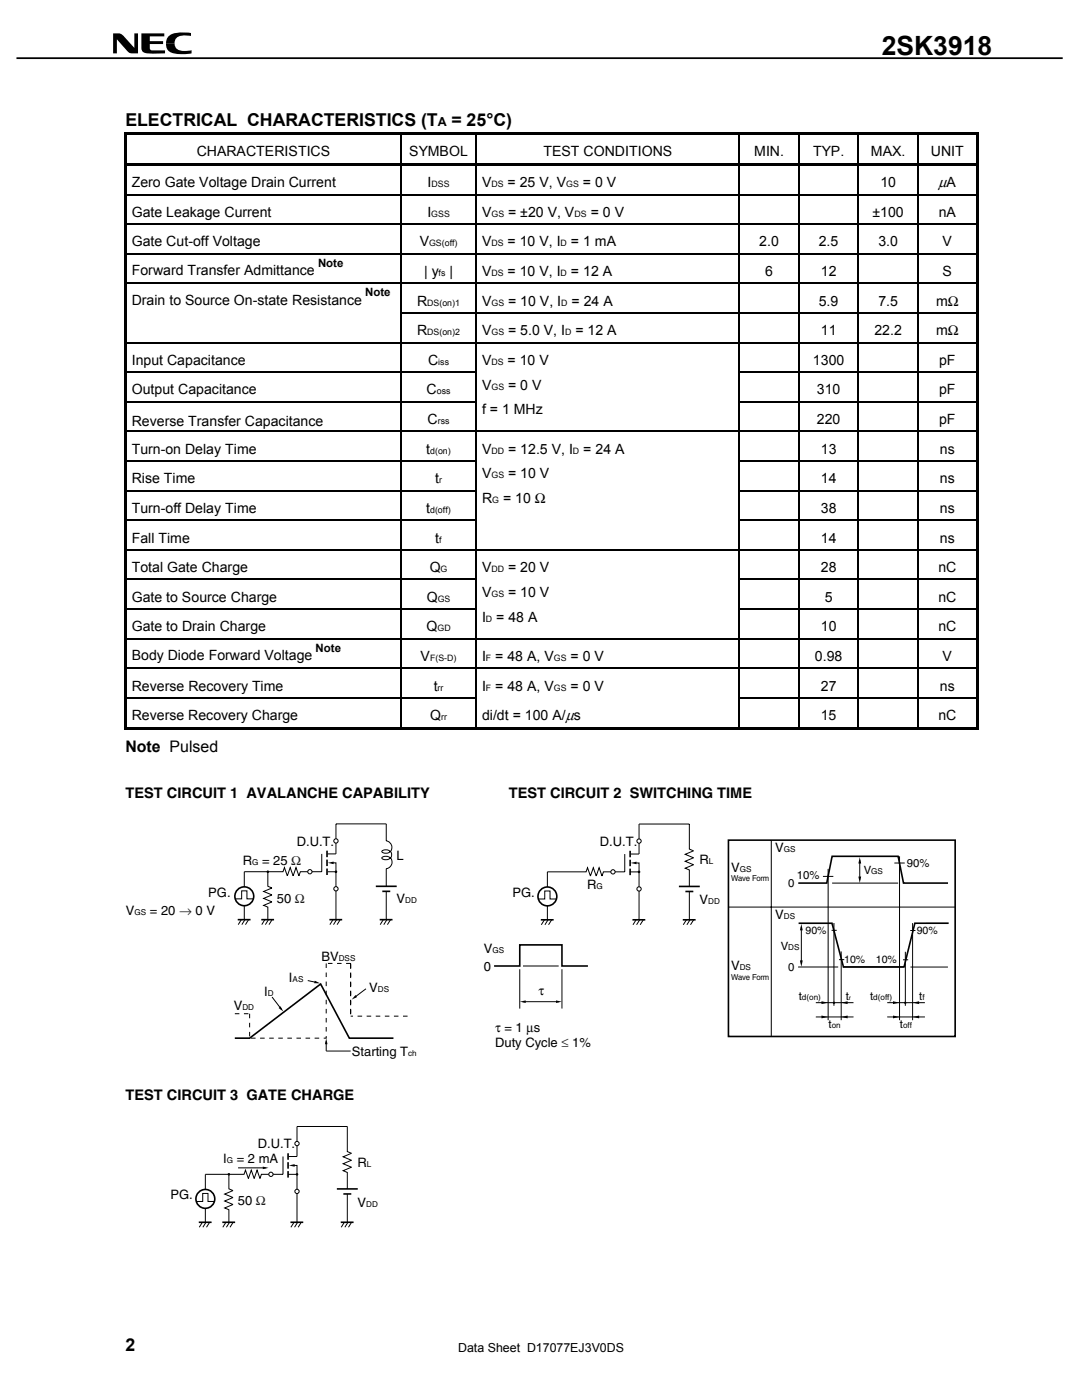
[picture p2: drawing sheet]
<svg xmlns="http://www.w3.org/2000/svg" width="216mm" height="279mm" viewBox="0 0 216 279" stroke-linecap="round" stroke-linejoin="round" font-family="sans-serif">
<g fill="#000">
<path d="M22.6 6.7a2.29 2.29 0 0 1 2.4 .9l1.8 1.9v-2.8h.7v4a2.42 2.42 0 0 1-2.5-1l-1.7-1.8v2.8h-.7zM28.2 6.7h4.6v.6h-2.9v.9h2.6v.6h-2.6v1a4.7 4.7 0 0 0 2.8 .3h.2v.5l-2.8 .1a1.8 1.8 0 0 1-1.8-.7zM33.6 7.3a4.5 4.5 0 0 1 3.6-.8l.9 .1v.6l-.8-.1a1.81 1.81 0 0 0-2.5 1.6h-1.7l.1-.6zM33.1 8.7h1.7a1.56 1.56 0 0 0 2 1.5l1.4-.2v.7a9 9 0 0 1-4.1-.2 1.67 1.67 0 0 1-1-1.8zM24.7 26.4h.6v.5h-.6zM24.7 26.4h170.6v.5h-170.6zM24.7 26.9h.6v5.6h-.6zM24.7 32.5h170.6v.6h-170.6zM24.7 33.1h.6v5.6h-.6zM24.7 38.7h.6v.3h-.6zM24.7 39h.6v5.6h-.6zM79.9 38.7h.3v.3h-.3z"/>
<path d="M94.9 38.7h.3v.3h-.3zM147.4 38.7h.3v.3h-.3zM159.3 38.7h.3v.3h-.3zM171.2 38.7h.2v.3h-.2zM183 38.7h.3v.3h-.3zM194.8 26.4h.5v.5h-.5zM194.8 26.9h.5v5.6h-.5zM194.8 33.1h.5v5.6h-.5zM194.8 38.7h.5v.3h-.5zM194.8 39h.5v5.6h-.5zM24.7 44.6h.6v.3h-.6zM24.7 44.9h.6v5.6h-.6z"/>
<path d="M24.7 50.5h.6v.3h-.6zM24.7 50.8h.6v5.6h-.6zM24.7 56.4h.6v.3h-.6zM24.7 56.7h.6v5.6h-.6zM79.9 44.6h.3v.3h-.3zM79.9 50.5h.3v.3h-.3zM79.9 56.4h.3v.3h-.3zM94.9 44.6h.3v.3h-.3zM94.9 50.5h.3v.3h-.3zM94.9 56.4h.3v.3h-.3zM147.4 44.6h.3v.3h-.3zM147.4 50.5h.3v.3h-.3z"/>
<path d="M147.4 56.4h.3v.3h-.3zM159.3 44.6h.3v.3h-.3zM159.3 50.5h.3v.3h-.3zM159.3 56.4h.3v.3h-.3zM171.2 44.6h.2v.3h-.2zM171.2 50.5h.2v.3h-.2zM171.2 56.4h.2v.3h-.2zM183 44.6h.3v.3h-.3zM183 50.5h.3v.3h-.3zM183 56.4h.3v.3h-.3zM194.8 44.6h.5v.3h-.5zM194.8 44.9h.5v5.6h-.5z"/>
<path d="M194.8 50.5h.5v.3h-.5zM194.8 50.8h.5v5.6h-.5zM194.8 56.4h.5v.3h-.5zM194.8 56.7h.5v5.6h-.5zM24.7 62.3h.6v.3h-.6zM24.7 62.6h.6v5.6h-.6zM24.7 68.2h.6v.3h-.6zM24.7 68.5h.6v5.6h-.6zM24.7 74.1h.6v.3h-.6zM24.7 74.4h.6v5.7h-.6zM79.9 62.3h.3v.3h-.3zM79.9 68.2h.3v.3h-.3z"/>
<path d="M79.9 74.1h.3v.3h-.3zM94.9 62.3h.3v.3h-.3zM94.9 68.2h.3v.3h-.3zM94.9 74.1h.3v.3h-.3zM147.4 62.3h.3v.3h-.3zM147.4 68.2h.3v.3h-.3zM147.4 74.1h.3v.3h-.3zM159.3 62.3h.3v.3h-.3zM159.3 68.2h.3v.3h-.3zM159.3 74.1h.3v.3h-.3zM171.2 62.3h.2v.3h-.2zM171.2 68.2h.2v.3h-.2z"/>
<path d="M171.2 74.1h.2v.3h-.2zM183 62.3h.3v.3h-.3zM183 68.2h.3v.3h-.3zM183 74.1h.3v.3h-.3zM194.8 62.3h.5v.3h-.5zM194.8 62.6h.5v5.6h-.5zM194.8 68.2h.5v.3h-.5zM194.8 68.5h.5v5.6h-.5zM194.8 74.1h.5v.3h-.5zM194.8 74.4h.5v5.7h-.5zM24.7 80.1h.6v.2h-.6zM24.7 80.3h.6v5.7h-.6z"/>
<path d="M24.7 86h.6v.3h-.6zM24.7 86.3h.6v5.6h-.6zM24.7 91.9h.6v.3h-.6zM24.7 92.2h.6v5.6h-.6zM24.7 97.8h.6v.3h-.6zM24.7 98.1h.6v5.6h-.6zM79.9 80.1h.3v.2h-.3zM79.9 86h.3v.3h-.3zM79.9 91.9h.3v.3h-.3zM79.9 97.8h.3v.3h-.3zM94.9 80.1h.3v.2h-.3zM94.9 86h.3v.3h-.3z"/>
<path d="M94.9 91.9h.3v.3h-.3zM94.9 97.8h.3v.3h-.3zM147.4 80.1h.3v.2h-.3zM147.4 86h.3v.3h-.3zM147.4 91.9h.3v.3h-.3zM147.4 97.8h.3v.3h-.3zM159.3 80.1h.3v.2h-.3zM159.3 86h.3v.3h-.3zM159.3 91.9h.3v.3h-.3zM159.3 97.8h.3v.3h-.3zM171.2 80.1h.2v.2h-.2zM171.2 86h.2v.3h-.2z"/>
<path d="M171.2 91.9h.2v.3h-.2zM171.2 97.8h.2v.3h-.2zM183 80.1h.3v.2h-.3zM183 86h.3v.3h-.3zM183 91.9h.3v.3h-.3zM183 97.8h.3v.3h-.3zM194.8 80.1h.5v.2h-.5zM194.8 80.3h.5v5.7h-.5zM194.8 86h.5v.3h-.5zM194.8 86.3h.5v5.6h-.5zM194.8 91.9h.5v.3h-.5zM194.8 92.2h.5v5.6h-.5z"/>
<path d="M194.8 97.8h.5v.3h-.5zM194.8 98.1h.5v5.6h-.5zM24.7 103.7h.6v.3h-.6zM24.7 104h.6v5.6h-.6zM24.7 109.6h.6v.3h-.6zM24.7 109.9h.6v5.6h-.6zM24.7 115.5h.6v.3h-.6zM24.7 115.8h.6v5.6h-.6zM79.9 103.7h.3v.3h-.3zM79.9 109.6h.3v.3h-.3zM79.9 115.5h.3v.3h-.3zM94.9 103.7h.3v.3h-.3z"/>
<path d="M94.9 109.6h.3v.3h-.3zM94.9 115.5h.3v.3h-.3zM147.4 103.7h.3v.3h-.3zM147.4 109.6h.3v.3h-.3zM147.4 115.5h.3v.3h-.3zM159.3 103.7h.3v.3h-.3zM159.3 109.6h.3v.3h-.3zM159.3 115.5h.3v.3h-.3zM171.2 103.7h.2v.3h-.2zM171.2 109.6h.2v.3h-.2zM171.2 115.5h.2v.3h-.2zM183 103.7h.3v.3h-.3z"/>
<path d="M183 109.6h.3v.3h-.3zM183 115.5h.3v.3h-.3zM194.8 103.7h.5v.3h-.5zM194.8 104h.5v5.6h-.5zM194.8 109.6h.5v.3h-.5zM194.8 109.9h.5v5.6h-.5zM194.8 115.5h.5v.3h-.5zM194.8 115.8h.5v5.6h-.5zM24.7 121.4h.6v.3h-.6zM24.7 121.7h.6v5.6h-.6zM24.7 127.3h.6v.3h-.6zM24.7 127.6h.6v5.6h-.6z"/>
<path d="M24.7 133.2h.6v.3h-.6zM24.7 133.5h.6v5.6h-.6zM24.7 139.1h.6v.3h-.6zM24.7 139.4h.6v6.2h-.6zM79.9 121.4h.3v.3h-.3zM79.9 127.3h.3v.3h-.3zM79.9 133.2h.3v.3h-.3zM79.9 139.1h.3v.3h-.3zM94.9 121.4h.3v.3h-.3zM94.9 127.3h.3v.3h-.3zM94.9 133.2h.3v.3h-.3zM94.9 139.1h.3v.3h-.3z"/>
<path d="M147.4 121.4h.3v.3h-.3zM147.4 127.3h.3v.3h-.3zM147.4 133.2h.3v.3h-.3zM147.4 139.1h.3v.3h-.3zM159.3 121.4h.3v.3h-.3zM159.3 127.3h.3v.3h-.3zM159.3 133.2h.3v.3h-.3zM159.3 139.1h.3v.3h-.3zM171.2 121.4h.2v.3h-.2zM171.2 127.3h.2v.3h-.2zM171.2 133.2h.2v.3h-.2zM171.2 139.1h.2v.3h-.2z"/>
<path d="M183 121.4h.3v.3h-.3zM183 127.3h.3v.3h-.3zM183 133.2h.3v.3h-.3zM183 139.1h.3v.3h-.3zM194.8 121.4h.5v.3h-.5zM194.8 121.7h.5v5.6h-.5zM194.8 127.3h.5v.3h-.5zM194.8 127.6h.5v5.6h-.5zM194.8 133.2h.5v.3h-.5zM194.8 133.5h.5v5.6h-.5zM194.8 139.1h.5v.3h-.5zM194.8 139.4h.5v6.2h-.5z"/>
<path d="M24.7 145.1h55.2v.5h-55.2zM79.9 145.1h15v.5h-15zM94.9 145.1h52.5v.5h-52.5zM147.4 145.1h11.9v.5h-11.9zM159.3 145.1h11.9v.5h-11.9zM171.2 145.1h11.8v.5h-11.8zM183 145.1h11.8v.5h-11.8zM194.8 145.1h.5v.5h-.5z"/>
</g>
<path d="M3.3 11.6h208.8" fill="none" stroke="#000" stroke-width=".35"/>
<g fill="none" stroke="#000" stroke-width=".25">
<path d="M25.3 38.8h54.6M80 26.9v5.6M80 33.1v5.6M80 39v5.6M80.2 38.8h14.7M95 26.9v5.6M95 33.1v5.6M95 39v5.6M95.2 38.8h52.2M147.6 26.9v5.6M147.6 33.1v5.6M147.6 39v5.6"/>
<path d="M147.7 38.8h11.6M159.4 26.9v5.6M159.4 33.1v5.6M159.4 39v5.6M159.6 38.8h11.6M171.3 26.9v5.6M171.3 33.1v5.6M171.3 39v5.6M171.4 38.8h11.6M183.2 26.9v5.6M183.2 33.1v5.6M183.2 39v5.6"/>
<path d="M183.3 38.8h11.5M25.3 44.7h54.6M25.3 50.7h54.6M25.3 56.6h54.6M80 44.9v5.6M80 50.8v5.6M80 56.7v5.6M80.2 44.7h14.7M80.2 50.7h14.7M80.2 56.6h14.7M95 44.9v5.6M95 50.8v5.6"/>
<path d="M95 56.7v5.6M95.2 44.7h52.2M95.2 50.7h52.2M95.2 56.6h52.2M147.6 44.9v5.6M147.6 50.8v5.6M147.6 56.7v5.6M147.7 44.7h11.6M147.7 50.7h11.6M147.7 56.6h11.6M159.4 44.9v5.6M159.4 50.8v5.6"/>
<path d="M159.4 56.7v5.6M159.6 44.7h11.6M159.6 50.7h11.6M159.6 56.6h11.6M171.3 44.9v5.6M171.3 50.8v5.6M171.3 56.7v5.6M171.4 44.7h11.6M171.4 50.7h11.6M171.4 56.6h11.6M183.2 44.9v5.6M183.2 50.8v5.6"/>
<path d="M183.2 56.7v5.6M183.3 44.7h11.5M183.3 50.7h11.5M183.3 56.6h11.5M25.3 68.4h54.6M25.3 74.3h54.6M80 62.6v5.6M80 68.5v5.6M80 74.4v5.7M80.2 62.5h14.7M80.2 68.4h14.7M80.2 74.3h14.7"/>
<path d="M95 62.6v5.6M95 68.5v5.6M95 74.4v5.7M95.2 62.5h52.2M95.2 68.4h52.2M147.6 62.6v5.6M147.6 68.5v5.6M147.6 74.4v5.7M147.7 62.5h11.6M147.7 68.4h11.6M147.7 74.3h11.6M159.4 62.6v5.6"/>
<path d="M159.4 68.5v5.6M159.4 74.4v5.7M159.6 62.5h11.6M159.6 68.4h11.6M159.6 74.3h11.6M171.3 62.6v5.6M171.3 68.5v5.6M171.3 74.4v5.7M171.4 62.5h11.6M171.4 68.4h11.6M171.4 74.3h11.6M183.2 62.6v5.6"/>
<path d="M183.2 68.5v5.6M183.2 74.4v5.7M183.3 62.5h11.5M183.3 68.4h11.5M183.3 74.3h11.5M25.3 80.2h54.6M25.3 86.1h54.6M25.3 92h54.6M25.3 97.9h54.6M80 80.3v5.7M80 86.3v5.6M80 92.2v5.6"/>
<path d="M80 98.1v5.6M80.2 80.2h14.7M80.2 86.1h14.7M80.2 92h14.7M80.2 97.9h14.7M95 80.3v5.7M95 86.3v5.6M95 92.2v5.6M95 98.1v5.6M95.2 86.1h52.2M147.6 80.3v5.7M147.6 86.3v5.6"/>
<path d="M147.6 92.2v5.6M147.6 98.1v5.6M147.7 80.2h11.6M147.7 86.1h11.6M147.7 92h11.6M147.7 97.9h11.6M159.4 80.3v5.7M159.4 86.3v5.6M159.4 92.2v5.6M159.4 98.1v5.6M159.6 80.2h11.6M159.6 86.1h11.6"/>
<path d="M159.6 92h11.6M159.6 97.9h11.6M171.3 80.3v5.7M171.3 86.3v5.6M171.3 92.2v5.6M171.3 98.1v5.6M171.4 80.2h11.6M171.4 86.1h11.6M171.4 92h11.6M171.4 97.9h11.6M183.2 80.3v5.7M183.2 86.3v5.6"/>
<path d="M183.2 92.2v5.6M183.2 98.1v5.6M183.3 80.2h11.5M183.3 86.1h11.5M183.3 92h11.5M183.3 97.9h11.5M25.3 103.8h54.6M25.3 109.7h54.6M25.3 115.6h54.6M80 104v5.6M80 109.9v5.6M80 115.8v5.6"/>
<path d="M80.2 103.8h14.7M80.2 109.7h14.7M80.2 115.6h14.7M95 104v5.6M95 109.9v5.6M95 115.8v5.6M95.2 109.7h52.2M147.6 104v5.6M147.6 109.9v5.6M147.6 115.8v5.6M147.7 103.8h11.6M147.7 109.7h11.6"/>
<path d="M147.7 115.6h11.6M159.4 104v5.6M159.4 109.9v5.6M159.4 115.8v5.6M159.6 103.8h11.6M159.6 109.7h11.6M159.6 115.6h11.6M171.3 104v5.6M171.3 109.9v5.6M171.3 115.8v5.6M171.4 103.8h11.6M171.4 109.7h11.6"/>
<path d="M171.4 115.6h11.6M183.2 104v5.6M183.2 109.9v5.6M183.2 115.8v5.6M183.3 103.8h11.5M183.3 109.7h11.5M183.3 115.6h11.5M25.3 121.6h54.6M25.3 127.5h54.6M25.3 133.4h54.6M25.3 139.3h54.6M80 121.7v5.6"/>
<path d="M80 127.6v5.6M80 133.5v5.6M80 139.4v5.7M80.2 121.6h14.7M80.2 127.5h14.7M80.2 133.4h14.7M80.2 139.3h14.7M95 121.7v5.6M95 127.6v5.6M95 133.5v5.6M95 139.4v5.7M95.2 127.5h52.2"/>
<path d="M95.2 133.4h52.2M147.6 121.7v5.6M147.6 127.6v5.6M147.6 133.5v5.6M147.6 139.4v5.7M147.7 121.6h11.6M147.7 127.5h11.6M147.7 133.4h11.6M147.7 139.3h11.6M159.4 121.7v5.6M159.4 127.6v5.6M159.4 133.5v5.6"/>
<path d="M159.4 139.4v5.7M159.6 121.6h11.6M159.6 127.5h11.6M159.6 133.4h11.6M159.6 139.3h11.6M171.3 121.7v5.6M171.3 127.6v5.6M171.3 133.5v5.6M171.3 139.4v5.7M171.4 121.6h11.6M171.4 127.5h11.6M171.4 133.4h11.6"/>
<path d="M171.4 139.3h11.6M183.2 121.7v5.6M183.2 127.6v5.6M183.2 133.5v5.6M183.2 139.4v5.7M183.3 121.6h11.5M183.3 127.5h11.5M183.3 133.4h11.5M183.3 139.3h11.5"/>
</g>
<path d="M66.3 172.2h.7v11.3M76.3 169.8l.4-.2h.6l.5 .3a1.11 1.11 0 0 1-1.6 0zM76.3 171.1l.4-.2h.6l.5 .3a1.11 1.11 0 0 1-1.6 0zM77.1 164.4v3.4a1.22 1.22 0 0 1 1 .9 1.22 1.22 0 0 1-.3 1.2M77.1 173.3v10.2M77.8 169.9a.81 .81 0 0 1 0 1.3 1.21 1.21 0 0 1 .4 1.3 1.21 1.21 0 0 1-1.1 .8M127.5 164.5h10.1v5l.8 .3" fill="none" stroke="#000" stroke-width=".2"/>
<path d="M75 176.9h4.2v1h-4.2z" fill="#fff"/>
<path d="M65.3 169.8v1.3M75 176.9h4.2M76.3 177.9h1.6M65.7 183.5h2.6M75.8 183.5h2.5" fill="none" stroke="#000" stroke-width=".32"/>
<path d="M66.4 183.5l-.6 1M67.2 183.5l-.7 1M67.9 183.5l-.6 1M76.5 183.5l-.6 1M77.2 183.5l-.6 1M77.9 183.5l-.6 1" fill="none" stroke="#000" stroke-width=".2"/>
<path d="M65.3 170.4h1.7z" fill="#fff" stroke="#000" stroke-width=".2"/>
<path d="M65.3 173.3v1.3" fill="none" stroke="#000" stroke-width=".32"/>
<path d="M65.4 174h1.6z" fill="#fff" stroke="#000" stroke-width=".2"/>
<path d="M65.3 171.5v1.3M47.4 183.5h2.6M52.1 183.5h2.6" fill="none" stroke="#000" stroke-width=".32"/>
<path d="M53.4 174v2.9l.9 .3-1.7 .7 1.7 .7-1.7 .7 1.7 .7-1.7 .7 .8 .3v2.5M64.2 174h-4.3l-.3 .8-.5-1.7-.6 1.7-.6-1.7-.6 1.7-.5-1.7-.3 .9h-7.8v9.5M64.2 170.4v3.6M77.1 164.4h-10.1v6M48.2 183.5l-.7 1M48.9 183.5l-.6 1M49.6 183.5l-.6 1M52.9 183.5l-.7 1M53.6 183.5l-.6 1M54.3 183.5l-.6 1" fill="none" stroke="#000" stroke-width=".2"/>
<g fill="#000">
<path d="M65.4 172.2l1.2-.3v.6z"/>
<circle cx="53.4" cy="174" r=".26"/>
<circle cx="67" cy="174" r=".26"/>
</g>
<circle cx="48.7" cy="178.9" r="1.88" fill="#fff" stroke="#000" stroke-width=".32"/>
<path d="M47 179.4h1.2v-1.6h1.1v1.6h1.3" fill="none" stroke="#000" stroke-width=".2"/>
<g fill="#fff" stroke="#000" stroke-width=".2">
<circle cx="67" cy="177.4" r=".43"/>
<circle cx="61.8" cy="174" r=".43"/>
<circle cx="67" cy="167.8" r=".43"/>
</g>
<path d="M126.8 172.2h.7v11.4M126.9 183.6l-.6 1M127.6 183.6l-.6 1M128.4 183.6l-.7 1" fill="none" stroke="#000" stroke-width=".2"/>
<path d="M125.7 169.8v1.3M126.2 183.6h2.6" fill="none" stroke="#000" stroke-width=".32"/>
<path d="M125.8 170.4h1.7z" fill="#fff" stroke="#000" stroke-width=".2"/>
<path d="M125.7 173.4v1.3" fill="none" stroke="#000" stroke-width=".32"/>
<path d="M125.7 174h1.8z" fill="#fff" stroke="#000" stroke-width=".2"/>
<path d="M125.7 171.6v1.3M107.9 183.6h2.6" fill="none" stroke="#000" stroke-width=".32"/>
<path d="M124.7 170.4v3.6h-4.3l-.3 .8-.6-1.6-.5 1.6-.6-1.6-.6 1.6-.6-1.6-.3 .8h-7.7v9.6M127.5 164.5v5.9M108.6 183.6l-.6 1M109.4 183.6l-.7 1M110.1 183.6l-.6 1" fill="none" stroke="#000" stroke-width=".2"/>
<g fill="#000">
<path d="M125.8 172.2l1.2-.2v.5z"/>
<circle cx="127.5" cy="174" r=".26"/>
</g>
<circle cx="109.2" cy="178.9" r="1.88" fill="#fff" stroke="#000" stroke-width=".32"/>
<path d="M107.4 179.4h1.3v-1.6h1.1v1.6h1.2" fill="none" stroke="#000" stroke-width=".2"/>
<g fill="#fff" stroke="#000" stroke-width=".2">
<circle cx="127.5" cy="177.4" r=".43"/>
<circle cx="122.3" cy="174" r=".43"/>
<circle cx="127.5" cy="167.9" r=".43"/>
</g>
<path d="M138.4 169.8l-1.7 .7 1.7 .7-1.7 .7 1.7 .7-1.7 .7 .9 .3v10M137 183.6l-.7 1M137.7 183.6l-.6 1M138.4 183.6l-.6 1M58.5 232.6h.8v11.3M58.7 243.9l-.6 1M59.4 243.9l-.6 1M60.1 243.9l-.6 1" fill="none" stroke="#000" stroke-width=".2"/>
<path d="M136.2 183.6h2.6M57.5 230.2v1.3M58 243.9h2.5" fill="none" stroke="#000" stroke-width=".32"/>
<path d="M57.6 230.8h1.7z" fill="#fff" stroke="#000" stroke-width=".2"/>
<path d="M57.5 233.7v1.3" fill="none" stroke="#000" stroke-width=".32"/>
<path d="M57.5 234.4h1.8z" fill="#fff" stroke="#000" stroke-width=".2"/>
<path d="M57.5 231.9v1.3M39.7 243.9h2.5M44.4 243.9h2.5" fill="none" stroke="#000" stroke-width=".32"/>
<path d="M45.7 234.4v2.9l.8 .3-1.7 .7 1.7 .7-1.7 .7 1.7 .7-1.7 .7 .9 .3v2.5M56.5 230.8v3.6h-4.3l-.3 .8-.6-1.7-.6 1.7-.6-1.7-.5 1.7-.6-1.7-.3 .9h-7.7v9.5M69.3 224.8h-10v6M40.4 243.9l-.6 1M41.1 243.9l-.6 1M41.8 243.9l-.6 1M45.1 243.9l-.6 1M45.8 243.9l-.6 1M46.5 243.9l-.6 1" fill="none" stroke="#000" stroke-width=".2"/>
<g fill="#000">
<circle cx="45.7" cy="234.4" r=".26"/>
<circle cx="59.3" cy="234.4" r=".26"/>
</g>
<circle cx="41" cy="239.3" r="1.88" fill="#fff" stroke="#000" stroke-width=".32"/>
<path d="M39.2 239.8h1.2v-1.6h1.1v1.6h1.3" fill="none" stroke="#000" stroke-width=".2"/>
<g fill="#fff" stroke="#000" stroke-width=".2">
<circle cx="59.3" cy="237.8" r=".43"/>
<circle cx="54.1" cy="234.4" r=".43"/>
<circle cx="59.3" cy="228.2" r=".43"/>
</g>
<g fill="none" stroke="#000" stroke-width=".2">
<path d="M54.3 199l1.9 2.4M61.4 195.7l1.9 .4M73 197.3l-2.4 1.8M103.7 193.4v7.9M104.3 199.9h7.2M104.4 192.8h7.1M112.1 193.4v7.9M65.1 207.8v2h4.9M47.5 233.1h5.5M69.3 224.8v5l.8 .4-1.6 .7 1.6 .7-1.6 .6 1.6 .7-1.6 .7 .8 .4v9.9M68.7 243.9l-.6 1M69.4 243.9l-.6 1"/>
<path d="M70.2 243.9l-.7 1"/>
</g>
<path d="M98.6 192.8h5.1v-4.2h8.4v4.2h5.2M46.9 207.2h2.9l14.2-10.8 5.7 10.8h8.8M68 243.9h2.5" fill="none" stroke="#000" stroke-width=".32"/>
<path d="M62.8 195.7l1.1 .5h-1.2zM70.9 198.6l.4 .4-1.1 .5zM103.7 199.9l1.2-.2v.5zM110.9 199.7l1.2 .2-1.2 .3zM55.6 201.2l.4-.4 .5 1.1zM65.1 207.2l.2 1.2h-.5zM52.4 232.8l1.2 .3-1.2 .2z" fill="#000"/>
<path d="M65.1 192.3v14.9h-15.3M70 192.3h-4.9M70 192.3v10.5zM46.9 202.3h2.9M49.8 202.3v4.9M81.3 202.8h-11.3" fill="none" stroke="#000" stroke-width=".2" stroke-dasharray=".9" stroke-linecap="butt"/>
<path d="M135.5 176.9h4.1v1h-4.1z" fill="#fff"/>
<path d="M135.5 176.9h4.1M136.8 177.9h1.5" fill="none" stroke="#000" stroke-width=".32"/>
<path d="M67.2 237.3h4.2v1h-4.2z" fill="#fff"/>
<path d="M145.4 167.7h45.2v39.2h-45.2zM159.3 176.2h5.7l1-5.3h13.2l1.1 5.3h8.9M189.3 184.2l-6.8 .1-2.1 8.7h-12.1l-2.3-8.7h-6.6M67.2 237.3h4.2M68.5 238.3h1.6" fill="none" stroke="#000" stroke-width=".32"/>
<g fill="none" stroke="#000" stroke-width=".2">
<path d="M153.9 167.7v39.2M164.2 174.9h2.1M165.2 173.4v30.2M166 176.2h13.2M171.6 171.7v3.9M178.5 172.2h2M179.5 170.9v32.7M145.4 181h45.2M159.2 193h8M159.9 185v7.3M165.9 185.7h1.1M166.4 184.2v16.5"/>
<path d="M167.4 191.5h1.1M167.8 189.9v13.7M168.2 193h12.1M180.2 191.5h1M180.7 190v10.7M181.6 185.7h1.1M181.7 193h7.4M182.1 184.2v19.4M162.8 203h7.5M162.8 200.1h7.5M177 203h7.6M177 200.1h7.6"/>
</g>
<g fill="#000">
<path d="M171.6 171.1l.2 1.2h-.5zM171.3 174.9h.5l-.2 1.3zM159.9 184.4l.3 1.3h-.6zM159.6 191.7h.6l-.3 1.2zM163.9 199.8l1.3 .3-1.3 .3zM163.9 202.7l1.3 .3-1.3 .2zM167.9 200.1l1.2-.3v.6zM167.9 203l1.2-.3v.5zM178.2 199.8l1.3 .3-1.3 .3zM178.2 202.7l1.3 .3-1.3 .2zM182.1 200.1l1.3-.3v.6zM182.1 203l1.3-.3v.5z"/>
<path d="M57.6 232.6l1.2-.3v.6z"/>
<circle cx="166.4" cy="200.1" r=".24"/>
<circle cx="180.6" cy="200.1" r=".24"/>
</g>
<text font-size="5.3" x="175.9" y="10.9">2SK3918</text>
<g font-size="3.5">
<text x="25" y="25.2">ELECTRICAL CHARACTERISTICS (T</text>
<text x="90.1" y="25.2">= 25°C)</text>
<text x="25" y="269.7">2</text>
</g>
<text font-size="3.2" x="25" y="150.2">Note Pulsed</text>
<text font-size="3" x="187.3" y="37.4">µA</text>
<g font-size="2.9">
<text x="25" y="159.2">TEST CIRCUIT 1 AVALANCHE CAPABILITY</text>
<text x="101.5" y="159.2">TEST CIRCUIT 2 SWITCHING TIME</text>
<text x="25" y="219.6">TEST CIRCUIT 3 GATE CHARGE</text>
</g>
<g font-size="2.8">
<text x="39.2" y="31.2">CHARACTERISTICS</text>
<text x="81.6" y="31.2">SYMBOL</text>
<text x="108.4" y="31.2">TEST CONDITIONS</text>
<text x="150.5" y="31.2">MIN.</text>
<text x="162.2" y="31.2">TYP.</text>
<text x="173.8" y="31.2">MAX.</text>
<text x="185.8" y="31.2">UNIT</text>
<text x="26.3" y="37.4">Zero Gate Voltage Drain Current</text>
<text x="85.3" y="37.4">I</text>
<text x="96.2" y="37.4">V</text>
<text x="101.3" y="37.4">= 25 V, V</text>
<text x="116.3" y="37.4">= 0 V</text>
<text x="175.7" y="37.4">10</text>
<text x="26.3" y="43.3">Gate Leakage Current</text>
<text x="85.3" y="43.3">I</text>
<text x="96.2" y="43.3">V</text>
<text x="101.4" y="43.3">= ±20 V, V</text>
<text x="117.9" y="43.3">= 0 V</text>
<text x="174.1" y="43.3">±100</text>
<text x="187.3" y="43.3">nA</text>
<text x="26.3" y="49.2">Gate Cut-off Voltage</text>
<text x="83.7" y="49.2">V</text>
<text x="96.2" y="49.2">V</text>
<text x="101.3" y="49.2">= 10 V, I</text>
<text x="113.9" y="49.2">= 1 mA</text>
<text x="151.5" y="49.2">2.0</text>
<text x="163.4" y="49.2">2.5</text>
<text x="175.3" y="49.2">3.0</text>
<text x="188.1" y="49.2">V</text>
<text x="26.3" y="55">Forward Transfer Admittance</text>
<text x="84.6" y="55.1">| y</text>
<text x="89.7" y="55.1">|</text>
<text x="96.2" y="55.1">V</text>
<text x="101.3" y="55.1">= 10 V, I</text>
<text x="113.9" y="55.1">= 12 A</text>
<text x="152.7" y="55.1">6</text>
<text x="163.8" y="55.1">12</text>
<text x="188.1" y="55.1">S</text>
<text x="26.3" y="60.9">Drain to Source On-state Resistance</text>
<text x="83.2" y="61">R</text>
<text x="96.2" y="61">V</text>
<text x="101.4" y="61">= 10 V, I</text>
<text x="114" y="61">= 24 A</text>
<text x="163.4" y="61">5.9</text>
<text x="175.3" y="61">7.5</text>
<text x="186.8" y="61">mΩ</text>
<text x="83.2" y="66.9">R</text>
<text x="96.2" y="66.9">V</text>
<text x="101.4" y="66.9">= 5.0 V, I</text>
<text x="114.8" y="66.9">= 12 A</text>
<text x="163.8" y="66.9">11</text>
<text x="174.5" y="66.9">22.2</text>
<text x="186.8" y="66.9">mΩ</text>
<text x="26.3" y="72.8">Input Capacitance</text>
<text x="85.4" y="72.8">C</text>
<text x="96.2" y="72.8">V</text>
<text x="96.2" y="77.7">V</text>
<text x="101.3" y="72.8">= 10 V</text>
<text x="101.4" y="77.7">= 0 V</text>
<text x="162.2" y="72.8">1300</text>
<text x="187.4" y="72.8">pF</text>
<text x="26.3" y="78.7">Output Capacitance</text>
<text x="85.1" y="78.7">C</text>
<text x="96.2" y="82.7">f = 1 MHz</text>
<text x="163" y="78.7">310</text>
<text x="187.4" y="78.7">pF</text>
<text x="26.3" y="85">Reverse Transfer Capacitance</text>
<text x="85.3" y="84.6">C</text>
<text x="163" y="84.6">220</text>
<text x="187.4" y="84.6">pF</text>
<text x="26.3" y="90.6">Turn-on Delay Time</text>
<text x="85.1" y="90.6">t</text>
<text x="96.2" y="90.6">V</text>
<text x="96.2" y="95.5">V</text>
<text x="101.4" y="90.6">= 12.5 V, I</text>
<text x="101.4" y="95.5">= 10 V</text>
<text x="116.4" y="90.6">= 24 A</text>
<text x="163.8" y="90.6">13</text>
<text x="187.5" y="90.6">ns</text>
<text x="26.3" y="96.5">Rise Time</text>
<text x="86.8" y="96.5">t</text>
<text x="96.2" y="100.4">R</text>
<text x="100.4" y="100.4">= 10 Ω</text>
<text x="163.8" y="96.5">14</text>
<text x="187.5" y="96.5">ns</text>
<text x="26.3" y="102.4">Turn-off Delay Time</text>
<text x="85" y="102.4">t</text>
<text x="163.8" y="102.4">38</text>
<text x="187.5" y="102.4">ns</text>
<text x="26.3" y="108.3">Fall Time</text>
<text x="86.9" y="108.3">t</text>
<text x="163.8" y="108.3">14</text>
<text x="187.5" y="108.3">ns</text>
<text x="26.3" y="114.2">Total Gate Charge</text>
<text x="85.8" y="114.2">Q</text>
<text x="96.2" y="114.2">V</text>
<text x="96.2" y="119.1">V</text>
<text x="101.4" y="114.2">= 20 V</text>
<text x="101.4" y="119.1">= 10 V</text>
<text x="163.8" y="114.2">28</text>
<text x="187.2" y="114.2">nC</text>
<text x="26.3" y="120.1">Gate to Source Charge</text>
<text x="85.2" y="120.1">Q</text>
<text x="96.2" y="124.1">I</text>
<text x="99" y="124.1">= 48 A</text>
<text x="164.6" y="120.1">5</text>
<text x="187.2" y="120.1">nC</text>
<text x="26.3" y="126">Gate to Drain Charge</text>
<text x="26.3" y="131.8">Body Diode Forward Voltage</text>
<text x="83.9" y="131.9">V</text>
<text x="85.1" y="126">Q</text>
<text x="96.2" y="131.9">I = 48 A, V</text>
<text x="113.8" y="131.9">= 0 V</text>
<text x="162.6" y="131.9">0.98</text>
<text x="163.8" y="126">10</text>
<text x="187.2" y="126">nC</text>
<text x="188.1" y="131.9">V</text>
<text x="26.3" y="137.8">Reverse Recovery Time</text>
<text x="86.5" y="137.8">t</text>
<text x="96.2" y="137.8">I = 48 A, V</text>
<text x="113.8" y="137.8">= 0 V</text>
<text x="163.8" y="137.8">27</text>
<text x="187.5" y="137.8">ns</text>
<text x="26.3" y="143.7">Reverse Recovery Charge</text>
<text x="85.8" y="143.7">Q</text>
<text x="96.2" y="143.7">di/dt = 100 A/µs</text>
<text x="163.8" y="143.7">15</text>
<text x="187.2" y="143.7">nC</text>
</g>
<g font-size="2.6">
<text x="48.4" y="172.6">R</text>
<text x="52.3" y="172.6">= 25 Ω</text>
<text x="59.2" y="168.8">D.U.T.</text>
<text x="79.1" y="171.7">L</text>
<text x="119.7" y="168.8">D.U.T.</text>
<text x="139.6" y="172.5">R</text>
<text x="145.9" y="173.9">V</text>
<text x="154.7" y="170.1">V</text>
<text x="41.6" y="178.9">PG.</text>
<text x="102.2" y="179">PG.</text>
<text x="117.1" y="177.4">R</text>
<text x="25.1" y="182.6">V</text>
<text x="29.9" y="182.6">= 20 → 0 V</text>
<text x="55.2" y="180.2">50 Ω</text>
<text x="79.1" y="180.2">V</text>
<text x="139.6" y="180.5">V</text>
<text x="154.7" y="183.4">V</text>
<text x="64.1" y="191.8">BV</text>
<text x="96.5" y="190.2">V</text>
<text x="57.7" y="195.9">I</text>
<text x="96.5" y="193.7">0</text>
<text x="145.9" y="193.5">V</text>
<text x="46.7" y="201.6">V</text>
<text x="52.7" y="198.8">I</text>
<text x="73.7" y="198">V</text>
<text x="107.5" y="198.6">τ</text>
<text x="98.8" y="206">τ = 1 µs</text>
<text x="98.8" y="209">Duty Cycle ≤ 1%</text>
<text x="70.2" y="210.8">Starting T</text>
<text x="44.5" y="232">I</text>
<text x="47.2" y="232">= 2 mA</text>
<text x="51.4" y="229.2">D.U.T.</text>
<text x="71.3" y="232.9">R</text>
<text x="34" y="239.3">PG.</text>
<text x="47.5" y="240.5">50 Ω</text>
<text x="71.3" y="240.9">V</text>
</g>
<g font-size="2.5">
<text x="87.3" y="25.2">A</text>
<text x="91.4" y="269.9">Data Sheet D17077EJ3V0DS</text>
</g>
<g font-size="2.3">
<text x="63.5" y="53.2">Note</text>
<text x="72.9" y="59.1">Note</text>
<text x="63" y="130">Note</text>
<text x="181" y="173">90%</text>
<text x="157.3" y="177">0</text>
<text x="159" y="175.4">10%</text>
<text x="172.4" y="174.5">V</text>
<text x="155.8" y="189.5">V</text>
<text x="157.3" y="193.7">0</text>
<text x="159.4" y="199.5">t</text>
<text x="168.8" y="199.5">t</text>
<text x="173.6" y="199.5">t</text>
<text x="183.4" y="199.5">t</text>
<text x="165.3" y="205.1">t</text>
<text x="179.6" y="205.1">t</text>
</g>
<g font-size="2.1">
<text x="160.7" y="186.4">90%</text>
<text x="182.9" y="186.5">90%</text>
<text x="168.4" y="192.3">10%</text>
<text x="174.8" y="192.3">10%</text>
</g>
<g font-size="1.8">
<text x="86.1" y="37.4">DSS</text>
<text x="98.1" y="37.4">DS</text>
<text x="113" y="37.4">GS</text>
<text x="86.1" y="43.3">GSS</text>
<text x="98.1" y="43.3">GS</text>
<text x="114.6" y="43.3">DS</text>
<text x="85.6" y="49.2">GS(off)</text>
<text x="98.1" y="49.2">DS</text>
<text x="111.9" y="49.2">D</text>
<text x="87.5" y="55.1">fs</text>
<text x="98.1" y="55.1">DS</text>
<text x="111.9" y="55.1">D</text>
<text x="85.3" y="61">DS(on)1</text>
<text x="98.1" y="61">GS</text>
<text x="112" y="61">D</text>
<text x="85.3" y="66.9">DS(on)2</text>
<text x="98.1" y="66.9">GS</text>
<text x="112.8" y="66.9">D</text>
<text x="87.5" y="72.8">iss</text>
<text x="98.1" y="72.8">DS</text>
<text x="98.1" y="77.7">GS</text>
<text x="87.2" y="78.7">oss</text>
<text x="87.4" y="84.6">rss</text>
<text x="85.9" y="90.6">d(on)</text>
<text x="98.1" y="90.6">DD</text>
<text x="98.1" y="95.5">GS</text>
<text x="114.3" y="90.6">D</text>
<text x="87.6" y="96.5">r</text>
<text x="98.2" y="100.4">G</text>
<text x="85.8" y="102.4">d(off)</text>
<text x="87.7" y="108.3">f</text>
<text x="87.9" y="114.2">G</text>
<text x="98.1" y="114.2">DD</text>
<text x="98.1" y="119.1">GS</text>
<text x="87.3" y="120.1">GS</text>
<text x="97" y="124.1">D</text>
<text x="85.8" y="131.9">F(S-D)</text>
<text x="87.3" y="126">GD</text>
<text x="97" y="131.9">F</text>
<text x="110.5" y="131.9">GS</text>
<text x="87.3" y="137.8">rr</text>
<text x="97" y="137.8">F</text>
<text x="110.5" y="137.8">GS</text>
<text x="88" y="143.7">rr</text>
</g>
<g font-size="1.6">
<text x="50.3" y="172.6">G</text>
<text x="141.5" y="172.5">L</text>
<text x="147.6" y="173.9">GS</text>
<text x="156.4" y="170.1">GS</text>
<text x="119" y="177.4">G</text>
<text x="145.9" y="175.9">Wave Form</text>
<text x="173.9" y="174.5">GS</text>
<text x="26.8" y="182.6">GS</text>
<text x="80.8" y="180.1">DD</text>
<text x="141.3" y="180.5">DD</text>
<text x="156.4" y="183.4">DS</text>
<text x="67.6" y="191.8">DSS</text>
<text x="98.3" y="190.2">GS</text>
<text x="157.3" y="189.5">DS</text>
<text x="58.4" y="195.9">AS</text>
<text x="145.9" y="195.5">Wave Form</text>
<text x="147.6" y="193.5">DS</text>
<text x="48.4" y="201.6">DD</text>
<text x="53.4" y="198.8">D</text>
<text x="75.4" y="198">DS</text>
<text x="160" y="199.5">d(on)</text>
<text x="174.3" y="199.5">d(off)</text>
<text x="184.1" y="199.5">f</text>
<text x="166" y="205.1">on</text>
<text x="180.2" y="205.1">off</text>
<text x="81.4" y="210.8">ch</text>
<text x="45.3" y="232">G</text>
<text x="73.2" y="232.9">L</text>
<text x="73.1" y="240.9">DD</text>
</g>
<text font-size="1.3" x="169.4" y="199.5">r</text>
</svg>
